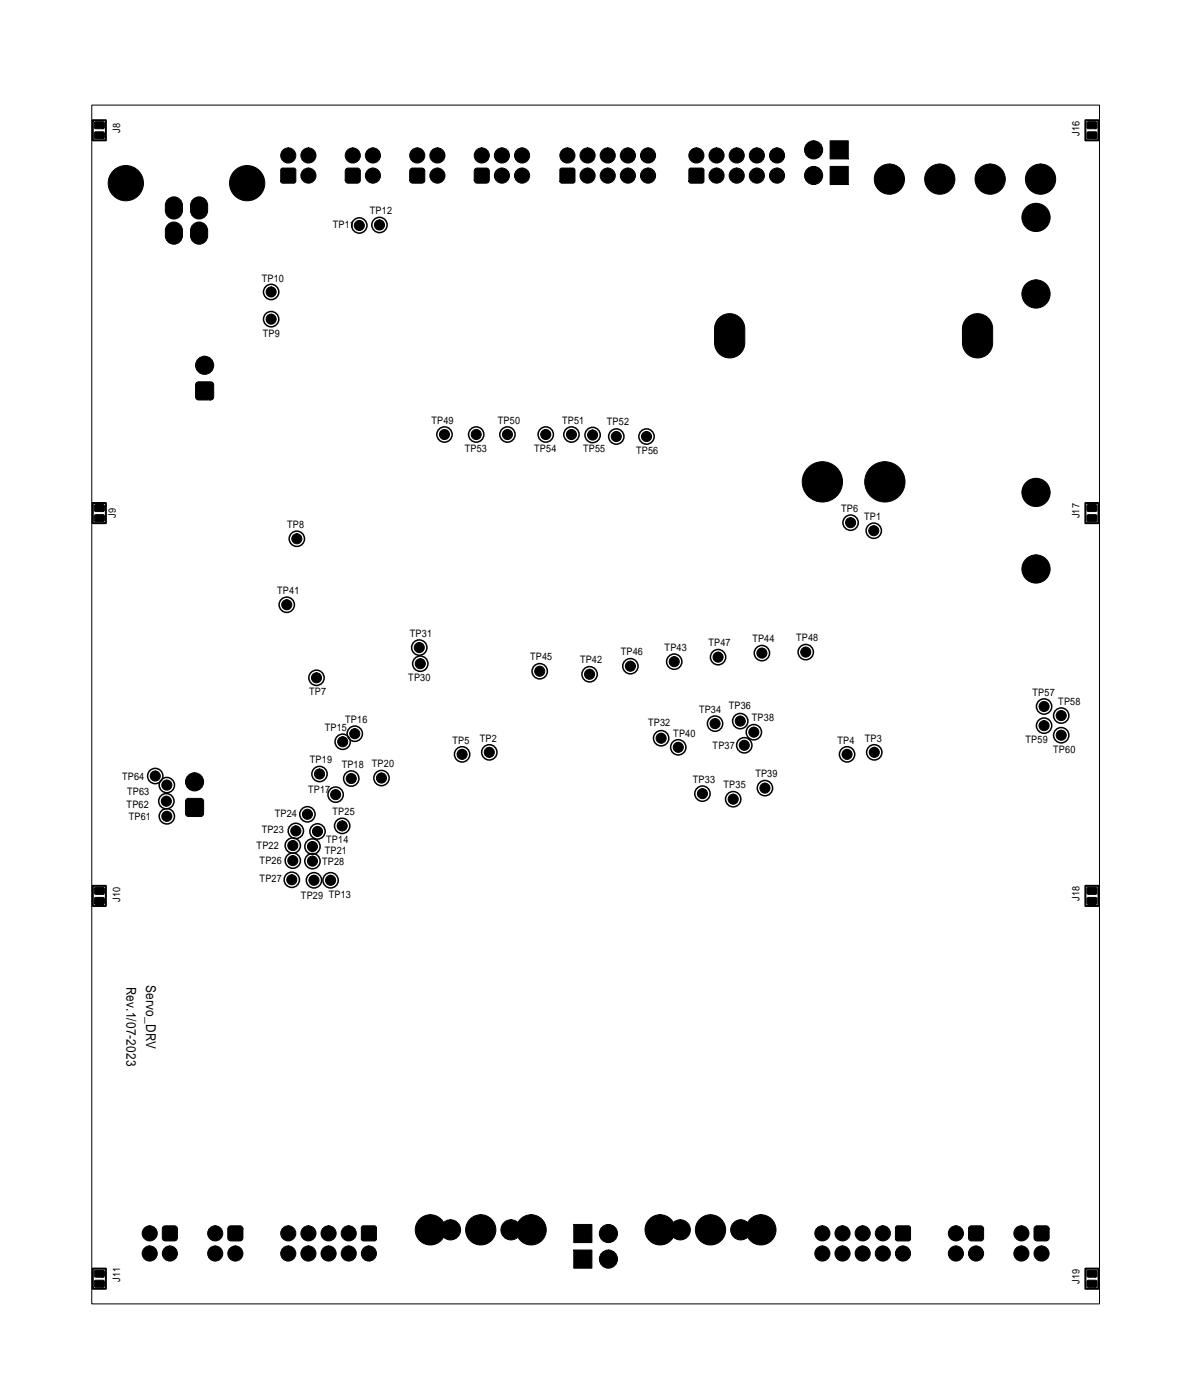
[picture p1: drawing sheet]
<svg xmlns="http://www.w3.org/2000/svg" width="118mm" height="139mm" viewBox="0 0 118 139" stroke-linecap="round" stroke-linejoin="round" font-family="sans-serif">
<path d="M9.1 10.4h100v119h-100z" fill="none" stroke="#000" stroke-width=".1"/>
<g fill="#000" stroke="#000" stroke-width=".1">
<path d="M9.4 12.1h.9v.6h-.9z" fill-rule="evenodd"/>
<path d="M9.4 13.1h.9v.6h-.9z" fill-rule="evenodd"/>
<path d="M27.9 16.7h1.4v1.4h-1.4z" fill-rule="evenodd"/>
<path d="M34.4 16.7h1.1l.2 .1 .1 1.1-.2 .2-1 .1-.3-.2v-1z" fill-rule="evenodd"/>
<path d="M40.8 16.7h1.1l.2 .1 .1 1.1-.2 .2-1 .1-.3-.2v-1z" fill-rule="evenodd"/>
<path d="M47.2 16.7h1.1l.2 .1 .1 1.1-.2 .2-1 .1-.3-.2v-1z" fill-rule="evenodd"/>
<path d="M55.6 16.7h1.4v1.4h-1.4z" fill-rule="evenodd"/>
<path d="M68.4 16.7h1.4v1.4h-1.4z" fill-rule="evenodd"/>
<path d="M82.4 16.5h1.8v1.8h-1.8z" fill-rule="evenodd"/>
<path d="M82.4 14h1.8v1.8h-1.8z" fill-rule="evenodd"/>
<path d="M107.9 12.1h.9v.6h-.9z" fill-rule="evenodd"/>
<path d="M107.9 13.1h.9v.6h-.9z" fill-rule="evenodd"/>
<path d="M16.7 19.8a.85 .85 0 0 1 .9-.2 .85 .85 0 0 1 .5 .8 1.01 1.01 0 0 1-.8 1.3 .85 .85 0 0 1-.9-.8l.1-.8z" fill-rule="evenodd"/>
<path d="M16.7 22.3a.85 .85 0 0 1 .9-.2 .85 .85 0 0 1 .5 .8 1.01 1.01 0 0 1-.8 1.3 .85 .85 0 0 1-.9-.8l.1-.8z" fill-rule="evenodd"/>
<path d="M19.2 19.8a.85 .85 0 0 1 .9-.2 .85 .85 0 0 1 .5 .8 1.01 1.01 0 0 1-.8 1.3 .85 .85 0 0 1-.9-.8l.1-.8z" fill-rule="evenodd"/>
<path d="M19.2 22.3a.85 .85 0 0 1 .9-.2 .85 .85 0 0 1 .5 .8 1.01 1.01 0 0 1-.8 1.3 .85 .85 0 0 1-.9-.8l.1-.8z" fill-rule="evenodd"/>
<path d="M19.4 38.1l.3-.2h1.4l.1 .3v1.4l-.3 .1h-1.3l-.2-.3z" fill-rule="evenodd"/>
<path d="M71.5 31.4a1.5 1.5 0 0 1 1.6-.1 1.5 1.5 0 0 1 .8 1.3v1.4a1.5 1.5 0 0 1-1.5 1.5 1.5 1.5 0 0 1-1.5-1.5l.1-1.8 .2-.5z" fill-rule="evenodd"/>
<path d="M95.8 31.7a1.5 1.5 0 0 1 1.7-.5 1.5 1.5 0 0 1 1 1.4v1.4a1.5 1.5 0 0 1-1.5 1.5 1.5 1.5 0 0 1-1.5-1.5v-1.4l.1-.4z" fill-rule="evenodd"/>
<path d="M9.4 50.1h.9v.6h-.9z" fill-rule="evenodd"/>
<path d="M9.4 51.1h.9v.6h-.9z" fill-rule="evenodd"/>
<path d="M107.9 50.1h.9v.6h-.9z" fill-rule="evenodd"/>
<path d="M107.9 51.1h.9v.6h-.9z" fill-rule="evenodd"/>
<path d="M9.4 88.1h.9v.6h-.9z" fill-rule="evenodd"/>
<path d="M9.4 89.1h.9v.6h-.9z" fill-rule="evenodd"/>
<path d="M18.4 79.4l.3-.1h1.4l.1 .3v1.3l-.3 .2-1.3-.1-.2-.2z" fill-rule="evenodd"/>
<path d="M107.9 88.1h.9v.6h-.9z" fill-rule="evenodd"/>
<path d="M107.9 89.1h.9v.6h-.9z" fill-rule="evenodd"/>
<path d="M9.4 126.1h.9v.6h-.9z" fill-rule="evenodd"/>
<path d="M9.4 127.1h.9v.6h-.9z" fill-rule="evenodd"/>
<path d="M16.1 121.8l.3-.1h1.1l.1 .3v1l-.3 .2-1-.1-.2-.2z" fill-rule="evenodd"/>
<path d="M22.6 121.8l.3-.1h1.1l.1 .3v1l-.3 .2-1-.1-.2-.2z" fill-rule="evenodd"/>
<path d="M35.9 121.7h1.4v1.4h-1.4z" fill-rule="evenodd"/>
<path d="M56.9 121.5h1.8v1.8h-1.8z" fill-rule="evenodd"/>
<path d="M56.9 124.1h1.8v1.8h-1.8z" fill-rule="evenodd"/>
<path d="M88.9 121.7h1.4v1.4h-1.4z" fill-rule="evenodd"/>
<path d="M96.1 121.8l.3-.1h1.1l.1 .3v1l-.3 .2-1-.1-.2-.2z" fill-rule="evenodd"/>
<path d="M102.6 121.8l.3-.1h1.1l.1 .3v1l-.3 .2-1-.1-.2-.2z" fill-rule="evenodd"/>
<path d="M107.9 126.1h.9v.6h-.9z" fill-rule="evenodd"/>
<path d="M107.9 127.1h.9v.6h-.9z" fill-rule="evenodd"/>
<circle cx="12.5" cy="18.2" r="1.75"/>
<circle cx="24.5" cy="18.2" r="1.75"/>
<circle cx="28.6" cy="15.4" r=".75"/>
<circle cx="30.6" cy="15.4" r=".75"/>
<circle cx="30.6" cy="17.4" r=".75"/>
<circle cx="35" cy="15.4" r=".75"/>
<circle cx="37" cy="15.4" r=".75"/>
<circle cx="37" cy="17.4" r=".75"/>
<circle cx="41.4" cy="15.4" r=".75"/>
<circle cx="43.4" cy="15.4" r=".75"/>
<circle cx="43.4" cy="17.4" r=".75"/>
<circle cx="47.8" cy="15.4" r=".75"/>
<circle cx="49.8" cy="15.4" r=".75"/>
<circle cx="49.8" cy="17.4" r=".75"/>
<circle cx="51.8" cy="15.4" r=".75"/>
<circle cx="51.8" cy="17.4" r=".75"/>
<circle cx="56.3" cy="15.4" r=".75"/>
<circle cx="58.3" cy="15.4" r=".75"/>
<circle cx="58.3" cy="17.4" r=".75"/>
<circle cx="60.3" cy="15.4" r=".75"/>
<circle cx="60.3" cy="17.4" r=".75"/>
<circle cx="62.3" cy="15.4" r=".75"/>
<circle cx="62.3" cy="17.4" r=".75"/>
<circle cx="64.3" cy="15.4" r=".75"/>
<circle cx="64.3" cy="17.4" r=".75"/>
<circle cx="69.1" cy="15.4" r=".75"/>
<circle cx="71.1" cy="15.4" r=".75"/>
<circle cx="71.1" cy="17.4" r=".75"/>
<circle cx="73.1" cy="15.4" r=".75"/>
<circle cx="73.1" cy="17.4" r=".75"/>
<circle cx="75.1" cy="15.4" r=".75"/>
<circle cx="75.1" cy="17.4" r=".75"/>
<circle cx="77.1" cy="15.4" r=".75"/>
<circle cx="77.1" cy="17.4" r=".75"/>
<circle cx="80.7" cy="17.4" r=".9"/>
<circle cx="80.7" cy="14.9" r=".9"/>
<circle cx="88.3" cy="17.8" r="1.5"/>
<circle cx="93.3" cy="17.8" r="1.5"/>
<circle cx="98.3" cy="17.8" r="1.5"/>
<circle cx="103.3" cy="17.8" r="1.5"/>
<circle cx="20.3" cy="36.3" r=".9"/>
<circle cx="26.9" cy="31.7" r=".5"/>
<circle cx="26.9" cy="29" r=".5"/>
<circle cx="35.7" cy="22.4" r=".5"/>
<circle cx="37.7" cy="22.3" r=".5"/>
<circle cx="102.8" cy="21.6" r="1.4"/>
<circle cx="102.8" cy="29.2" r="1.4"/>
<circle cx="29.5" cy="53.5" r=".5"/>
<circle cx="44.1" cy="43.1" r=".5"/>
<circle cx="47.3" cy="43.1" r=".5"/>
<circle cx="50.4" cy="43.1" r=".5"/>
<circle cx="54.2" cy="43.1" r=".5"/>
<circle cx="56.7" cy="43.1" r=".5"/>
<circle cx="58.8" cy="43.2" r=".5"/>
<circle cx="61.2" cy="43.3" r=".5"/>
<circle cx="64.2" cy="43.3" r=".5"/>
<circle cx="81.6" cy="47.8" r="2"/>
<circle cx="84.4" cy="51.9" r=".5"/>
<circle cx="86.7" cy="52.7" r=".5"/>
<circle cx="87.8" cy="47.8" r="2"/>
<circle cx="102.8" cy="48.9" r="1.4"/>
<circle cx="102.8" cy="56.5" r="1.4"/>
<circle cx="15.4" cy="77" r=".5"/>
<circle cx="16.5" cy="79.5" r=".5"/>
<circle cx="16.6" cy="77.9" r=".5"/>
<circle cx="19.3" cy="77.6" r=".9"/>
<circle cx="28.5" cy="60" r=".5"/>
<circle cx="31.4" cy="67.3" r=".5"/>
<circle cx="31.7" cy="76.8" r=".5"/>
<circle cx="33.3" cy="78.9" r=".5"/>
<circle cx="34" cy="73.6" r=".5"/>
<circle cx="34.9" cy="77.3" r=".5"/>
<circle cx="35.2" cy="72.8" r=".5"/>
<circle cx="37.9" cy="77.2" r=".5"/>
<circle cx="41.6" cy="64.3" r=".5"/>
<circle cx="41.7" cy="65.9" r=".5"/>
<circle cx="45.9" cy="74.9" r=".5"/>
<circle cx="48.6" cy="74.7" r=".5"/>
<circle cx="53.6" cy="66.6" r=".5"/>
<circle cx="58.5" cy="66.9" r=".5"/>
<circle cx="62.6" cy="66.1" r=".5"/>
<circle cx="65.6" cy="73.3" r=".5"/>
<circle cx="66.9" cy="65.7" r=".5"/>
<circle cx="67.3" cy="74.2" r=".5"/>
<circle cx="69.7" cy="78.8" r=".5"/>
<circle cx="71" cy="71.8" r=".5"/>
<circle cx="71.3" cy="65.2" r=".5"/>
<circle cx="72.8" cy="79.3" r=".5"/>
<circle cx="73.5" cy="71.6" r=".5"/>
<circle cx="73.9" cy="74" r=".5"/>
<circle cx="74.8" cy="72.7" r=".5"/>
<circle cx="75.6" cy="64.8" r=".5"/>
<circle cx="75.9" cy="78.2" r=".5"/>
<circle cx="80" cy="64.7" r=".5"/>
<circle cx="84.1" cy="74.9" r=".5"/>
<circle cx="86.8" cy="74.7" r=".5"/>
<circle cx="103.6" cy="70.1" r=".5"/>
<circle cx="103.6" cy="72" r=".5"/>
<circle cx="105.3" cy="73" r=".5"/>
<circle cx="105.3" cy="71" r=".5"/>
<circle cx="16.6" cy="81" r=".5"/>
<circle cx="29" cy="87.3" r=".5"/>
<circle cx="29.1" cy="85.4" r=".5"/>
<circle cx="29.1" cy="83.9" r=".5"/>
<circle cx="29.4" cy="82.5" r=".5"/>
<circle cx="30.5" cy="80.8" r=".5"/>
<circle cx="31" cy="85.5" r=".5"/>
<circle cx="31" cy="84" r=".5"/>
<circle cx="31.2" cy="87.4" r=".5"/>
<circle cx="31.5" cy="82.5" r=".5"/>
<circle cx="32.8" cy="87.4" r=".5"/>
<circle cx="34" cy="82" r=".5"/>
<circle cx="14.9" cy="122.4" r=".75"/>
<circle cx="14.9" cy="124.4" r=".75"/>
<circle cx="16.9" cy="124.4" r=".75"/>
<circle cx="21.4" cy="122.4" r=".75"/>
<circle cx="21.4" cy="124.4" r=".75"/>
<circle cx="23.4" cy="124.4" r=".75"/>
<circle cx="28.6" cy="122.4" r=".75"/>
<circle cx="28.6" cy="124.4" r=".75"/>
<circle cx="30.6" cy="122.4" r=".75"/>
<circle cx="30.6" cy="124.4" r=".75"/>
<circle cx="32.6" cy="122.4" r=".75"/>
<circle cx="32.6" cy="124.4" r=".75"/>
<circle cx="34.6" cy="122.4" r=".75"/>
<circle cx="34.6" cy="124.4" r=".75"/>
<circle cx="36.6" cy="124.4" r=".75"/>
<circle cx="42.7" cy="122.1" r="1.5"/>
<circle cx="44.7" cy="122.1" r="1"/>
<circle cx="47.7" cy="122.1" r="1.5"/>
<circle cx="47.7" cy="122.1" r="1"/>
<circle cx="50.7" cy="122.1" r="1"/>
<circle cx="52.7" cy="122.1" r="1.5"/>
<circle cx="60.4" cy="122.4" r=".9"/>
<circle cx="60.4" cy="125" r=".9"/>
<circle cx="65.5" cy="122.1" r="1.5"/>
<circle cx="67.5" cy="122.1" r="1"/>
<circle cx="70.5" cy="122.1" r="1.5"/>
<circle cx="70.5" cy="122.1" r="1"/>
<circle cx="73.5" cy="122.1" r="1"/>
<circle cx="75.5" cy="122.1" r="1.5"/>
<circle cx="81.6" cy="122.4" r=".75"/>
<circle cx="81.6" cy="124.4" r=".75"/>
<circle cx="83.6" cy="122.4" r=".75"/>
<circle cx="83.6" cy="124.4" r=".75"/>
<circle cx="85.6" cy="122.4" r=".75"/>
<circle cx="85.6" cy="124.4" r=".75"/>
<circle cx="87.6" cy="122.4" r=".75"/>
<circle cx="87.6" cy="124.4" r=".75"/>
<circle cx="89.6" cy="124.4" r=".75"/>
<circle cx="94.9" cy="122.4" r=".75"/>
<circle cx="94.9" cy="124.4" r=".75"/>
<circle cx="96.9" cy="124.4" r=".75"/>
<circle cx="101.4" cy="122.4" r=".75"/>
<circle cx="101.4" cy="124.4" r=".75"/>
<circle cx="103.4" cy="124.4" r=".75"/>
</g>
<path d="M9.2 11.9h1.3v2h-1.3zM107.7 11.9h1.3v2h-1.3zM9.2 49.9h1.3v2h-1.3zM107.7 49.9h1.3v2h-1.3zM9.2 87.9h1.3v2h-1.3zM107.7 87.9h1.3v2h-1.3zM9.2 125.9h1.3v2h-1.3zM107.7 125.9h1.3v2h-1.3z" fill="none" stroke="#000" stroke-width=".2"/>
<g fill="none" stroke="#000" stroke-width=".15">
<circle cx="26.9" cy="31.7" r=".76"/>
<circle cx="26.9" cy="29" r=".76"/>
<circle cx="35.7" cy="22.4" r=".76"/>
<circle cx="37.7" cy="22.3" r=".76"/>
<circle cx="29.5" cy="53.5" r=".76"/>
<circle cx="44.1" cy="43.1" r=".76"/>
<circle cx="47.3" cy="43.1" r=".76"/>
<circle cx="50.4" cy="43.1" r=".76"/>
<circle cx="54.2" cy="43.1" r=".76"/>
<circle cx="56.7" cy="43.1" r=".76"/>
<circle cx="58.8" cy="43.2" r=".76"/>
<circle cx="61.2" cy="43.3" r=".76"/>
<circle cx="64.2" cy="43.3" r=".76"/>
<circle cx="84.4" cy="51.9" r=".76"/>
<circle cx="86.7" cy="52.7" r=".76"/>
<circle cx="15.4" cy="77" r=".76"/>
<circle cx="16.5" cy="79.5" r=".76"/>
<circle cx="16.6" cy="77.9" r=".76"/>
<circle cx="28.5" cy="60" r=".76"/>
<circle cx="31.4" cy="67.3" r=".76"/>
<circle cx="31.7" cy="76.8" r=".76"/>
<circle cx="33.3" cy="78.9" r=".76"/>
<circle cx="34" cy="73.6" r=".76"/>
<circle cx="34.9" cy="77.3" r=".76"/>
<circle cx="35.2" cy="72.8" r=".76"/>
<circle cx="37.9" cy="77.2" r=".76"/>
<circle cx="41.6" cy="64.3" r=".76"/>
<circle cx="41.7" cy="65.9" r=".76"/>
<circle cx="45.9" cy="74.9" r=".76"/>
<circle cx="48.6" cy="74.7" r=".76"/>
<circle cx="53.6" cy="66.6" r=".76"/>
<circle cx="58.5" cy="66.9" r=".76"/>
<circle cx="62.6" cy="66.1" r=".76"/>
<circle cx="65.6" cy="73.3" r=".76"/>
<circle cx="66.9" cy="65.7" r=".76"/>
<circle cx="67.3" cy="74.2" r=".76"/>
<circle cx="69.7" cy="78.8" r=".76"/>
<circle cx="71" cy="71.8" r=".76"/>
<circle cx="71.3" cy="65.2" r=".76"/>
<circle cx="72.8" cy="79.3" r=".76"/>
<circle cx="73.5" cy="71.6" r=".76"/>
<circle cx="73.9" cy="74" r=".76"/>
<circle cx="74.8" cy="72.7" r=".76"/>
<circle cx="75.6" cy="64.8" r=".76"/>
<circle cx="75.9" cy="78.2" r=".76"/>
<circle cx="80" cy="64.7" r=".76"/>
<circle cx="84.1" cy="74.9" r=".76"/>
<circle cx="86.8" cy="74.7" r=".76"/>
<circle cx="103.6" cy="70.1" r=".76"/>
<circle cx="103.6" cy="72" r=".76"/>
<circle cx="105.3" cy="71" r=".76"/>
<circle cx="105.3" cy="73" r=".76"/>
<circle cx="16.6" cy="81" r=".76"/>
<circle cx="29" cy="87.3" r=".76"/>
<circle cx="29.1" cy="83.9" r=".76"/>
<circle cx="29.1" cy="85.4" r=".76"/>
<circle cx="29.4" cy="82.5" r=".76"/>
<circle cx="30.5" cy="80.8" r=".76"/>
<circle cx="31" cy="84" r=".76"/>
<circle cx="31" cy="85.5" r=".76"/>
<circle cx="31.2" cy="87.4" r=".76"/>
<circle cx="31.5" cy="82.5" r=".76"/>
<circle cx="32.8" cy="87.4" r=".76"/>
<circle cx="34" cy="82" r=".76"/>
</g>
<g fill="#fff" stroke="#fff" stroke-width=".1">
<path d="M-.1 135h117.9v4h-117.9z" fill-rule="evenodd"/>
<path d="M113.9 3.9h3.9v131.1h-3.9z" fill-rule="evenodd"/>
<path d="M-.1 -.1h117.9v4h-117.9z" fill-rule="evenodd"/>
<path d="M-.1 3.9h4v131.1h-4z" fill-rule="evenodd"/>
</g>
<g font-size="1.3">
<text x="12.6" y="97.9" transform="rotate(90 12.6 97.9)">Rev.1/07-2023</text>
<text x="14.5" y="97.8" transform="rotate(90 14.5 97.8)">Servo_DRV</text>
</g>
<g font-size="1">
<text x="11.9" y="13.2" transform="rotate(-90 11.9 13.2)">J8</text>
<text x="107.1" y="13.5" transform="rotate(-90 107.1 13.5)">J16</text>
<text x="33" y="22.7">TP11</text>
<text x="36.7" y="21.3">TP12</text>
<text x="26" y="28">TP10</text>
<text x="26.1" y="33.4">TP9</text>
<text x="42.8" y="42.1">TP49</text>
<text x="46.1" y="44.9">TP53</text>
<text x="49.4" y="42.1">TP50</text>
<text x="53" y="44.9">TP54</text>
<text x="55.8" y="42.1">TP51</text>
<text x="57.9" y="44.9">TP55</text>
<text x="60.2" y="42.2">TP52</text>
<text x="63.1" y="45.1">TP56</text>
<text x="11.5" y="51.4" transform="rotate(-90 11.5 51.4)">J9</text>
<text x="28.5" y="52.4">TP8</text>
<text x="83.5" y="50.8">TP6</text>
<text x="85.8" y="51.6">TP1</text>
<text x="107.1" y="51.5" transform="rotate(-90 107.1 51.5)">J17</text>
<text x="27.5" y="59">TP41</text>
<text x="40.7" y="63.3">TP31</text>
<text x="52.6" y="65.6">TP45</text>
<text x="57.6" y="65.9">TP42</text>
<text x="61.6" y="65.1">TP46</text>
<text x="66" y="64.6">TP43</text>
<text x="70.3" y="64.2">TP47</text>
<text x="74.7" y="63.8">TP44</text>
<text x="79" y="63.7">TP48</text>
<text x="30.7" y="69">TP7</text>
<text x="34.3" y="71.8">TP16</text>
<text x="40.5" y="67.6">TP30</text>
<text x="69.4" y="70.8">TP34</text>
<text x="72.3" y="70.4">TP36</text>
<text x="74.6" y="71.6">TP38</text>
<text x="102.5" y="69.1">TP57</text>
<text x="105" y="70">TP58</text>
<text x="12.1" y="77.4">TP64</text>
<text x="30.8" y="75.8">TP19</text>
<text x="32.2" y="72.6">TP15</text>
<text x="33.9" y="76.2">TP18</text>
<text x="36.9" y="76.2">TP20</text>
<text x="44.9" y="73.8">TP5</text>
<text x="47.6" y="73.6">TP2</text>
<text x="64.3" y="72.1">TP32</text>
<text x="66.8" y="73.2">TP40</text>
<text x="68.8" y="77.7">TP33</text>
<text x="70.7" y="74.3">TP37</text>
<text x="75" y="77.2">TP39</text>
<text x="83.1" y="73.8">TP4</text>
<text x="85.8" y="73.6">TP3</text>
<text x="101.8" y="73.8">TP59</text>
<text x="104.5" y="74.8">TP60</text>
<text x="12.6" y="80.2">TP62</text>
<text x="12.6" y="79">TP63</text>
<text x="12.8" y="81.4">TP61</text>
<text x="26" y="82.7">TP23</text>
<text x="27.3" y="81.1">TP24</text>
<text x="30.6" y="78.8">TP17</text>
<text x="32.4" y="83.7">TP14</text>
<text x="33" y="80.9">TP25</text>
<text x="71.8" y="78.3">TP35</text>
<text x="11.9" y="89.5" transform="rotate(-90 11.9 89.5)">J10</text>
<text x="25.5" y="84.3">TP22</text>
<text x="25.8" y="85.8">TP26</text>
<text x="25.8" y="87.6">TP27</text>
<text x="29.9" y="89.2">TP29 TP13</text>
<text x="32" y="85.9">TP28</text>
<text x="32.2" y="84.8">TP21</text>
<text x="107.1" y="89.5" transform="rotate(-90 107.1 89.5)">J18</text>
<text x="11.9" y="127.2" transform="rotate(-90 11.9 127.2)">J11</text>
<text x="107.1" y="127.5" transform="rotate(-90 107.1 127.5)">J19</text>
</g>
</svg>
